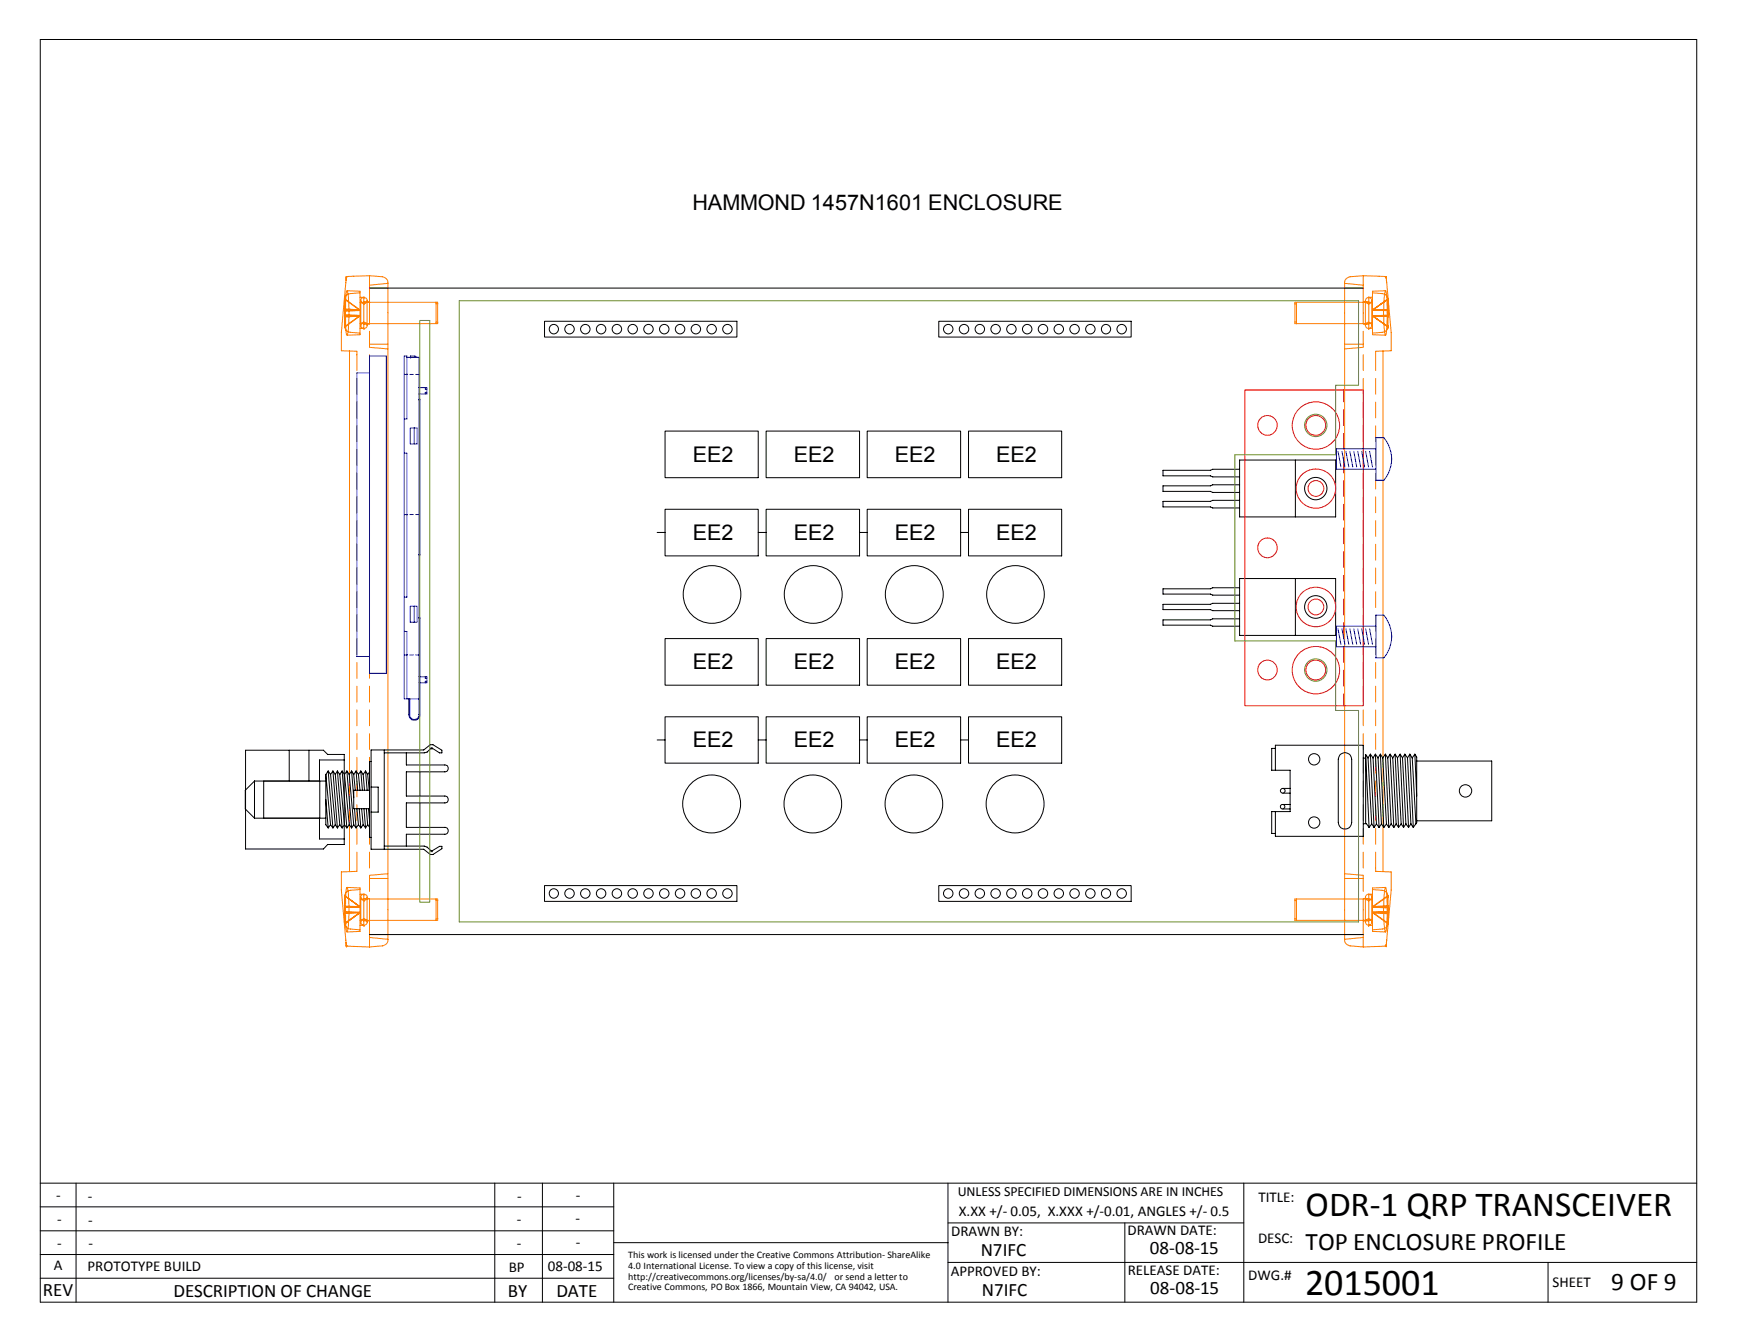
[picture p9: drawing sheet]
<svg xmlns="http://www.w3.org/2000/svg" width="279mm" height="216mm" viewBox="0 0 279 216" stroke-linecap="round" stroke-linejoin="round" font-family="sans-serif">
<g fill="none" stroke="#000" stroke-width=".16">
<path d="M6.5 6.3h266.4v203h-266.4zM199.4 74h15.4v9.1h-15.4zM199.4 75.4h-4.3l-.4 .2h-7.6v.9h7.6l.4 .2h4.3M199.4 77.9h-4.3l-.4 .2h-7.6v.9h7.6l.4 .2h4.3M208.4 74v9.1M199.4 80.4h-4.3l-.4 .2h-7.6v.9h7.6l.4 .2h4.3M6.5 197.9h92.2M6.5 194h92.2M6.5 190.2h266.4M12.2 190.2v19.1M79.6 190.2v19.1M87.2 190.2v19.1"/>
<path d="M98.7 190.2v19.1M98.7 199.8h53.8M152.5 196.6h47.6M152.5 190.2v19.1M180.9 196.6v12.7M200.1 190.2v19.1M6.5 205.5h92.2M6.5 201.7h92.2M152.5 202.9h120.4M249 202.9v6.4"/>
<circle cx="211.6" cy="78.5" r="1.8"/>
</g>
<path d="M223 44.5h.1M223 44.6h.1M223 44.5v.2z" fill="none" stroke="#ff7f00" stroke-width=".16"/>
<path d="M223 44.5v.2zM223 44.6h.1M223 45h.1" fill="none" stroke="#ff7f00" stroke-width=".16"/>
<path d="M223 152h.1M223 152.1h.1M223 151.8v.3z" fill="none" stroke="#ff7f00" stroke-width=".16"/>
<path d="M223 151.8v.3zM223 152h.1" fill="none" stroke="#ff7f00" stroke-width=".16"/>
<g fill="none" stroke="#ff7f00" stroke-width=".16">
<path d="M208.3 48.6h.2v.3h-.2zM208.3 51.8h.2v.2h-.2zM220.1 47.8h.1M220.1 52.8h.1M220.1 48.8h.1M220.1 51.8h.1M220.2 47.8h.1M220.2 52.8h.1M220.2 48.8h.1M220.2 51.8h.1M222.8 44.4l.2 .1zM220.1 143.8h.1"/>
<path d="M220.1 148.8h.1M220.1 144.7h.1M220.1 147.7h.1M220.2 143.8h.1M220.2 148.8h.1M220.2 144.7h.1M220.2 147.7h.1M222.8 152.1h.2z"/>
</g>
<path d="M223.3 48h.1M223.3 48.2h.1M223.3 48.1h.1M223.3 48v.2" fill="none" stroke="#ff7f00" stroke-width=".16"/>
<path d="M223.3 52.4h.1M223.3 52.5h.1M223.3 52.4v.1" fill="none" stroke="#ff7f00" stroke-width=".16"/>
<path d="M223.3 52.4h.1M223.3 52.5h.1M223.3 52.4v.1" fill="none" stroke="#ff7f00" stroke-width=".16"/>
<path d="M223.3 48.1h.1M223.3 48.3h.1M223.3 48.1v.2" fill="none" stroke="#ff7f00" stroke-width=".16"/>
<path d="M223.3 50.7h.1M223.3 50.8h.1M223.3 50.7v.1" fill="none" stroke="#ff7f00" stroke-width=".16"/>
<path d="M223.3 49.8h.1M223.3 49.9h.1M223.3 49.7h.1M223.3 49.7v.1M223.3 49.8v.1" fill="none" stroke="#ff7f00" stroke-width=".16"/>
<path d="M223.3 48h.1M223.3 48.2h.1M223.3 48.1h.1M223.3 48.3h.1M223.3 48v.3" fill="none" stroke="#ff7f00" stroke-width=".16"/>
<path d="M223.3 50.8h.1M223.3 50.9h.1M223.3 52.4h.1M223.3 52.6h.1M223.3 52.5h.1M223.3 50.7h.1M223.3 50.8v.1M223.3 52.4v.2" fill="none" stroke="#ff7f00" stroke-width=".16"/>
<path d="M223.3 52.4h.1M223.3 49.9h.1M223.3 50h.1M223.3 49.9v.1M208.3 144.5h.2v.3h-.2zM208.3 147.7h.2v.3h-.2zM223.3 145.6h.1M223.3 144h.1M223.3 144.1h.1M223.3 144v.1" fill="none" stroke="#ff7f00" stroke-width=".16"/>
<path d="M223.3 148.3h.1M223.3 148.5h.1M223.3 148.4h.1M223.3 148.3v.2" fill="none" stroke="#ff7f00" stroke-width=".16"/>
<path d="M223.3 144h.1M223.3 144.1h.1M223.3 144.2h.1M223.3 144v.2" fill="none" stroke="#ff7f00" stroke-width=".16"/>
<path d="M223.3 146.9h.1M223.3 148.5h.1" fill="none" stroke="#ff7f00" stroke-width=".16"/>
<path d="M223.3 145.8h.1" fill="none" stroke="#ff7f00" stroke-width=".16"/>
<g fill="none" stroke="#ff7f00" stroke-width=".16">
<path d="M208.3 48.9v2.9M216.3 45.6l3 .2M216.3 55.3h3M216.3 46.3h3M219.3 44.3l-2.1 .2a1.02 1.02 0 0 0-.9 1v105.5a1.02 1.02 0 0 0 .9 1.1l2.1 .1M219.3 44.3l3.5 .1M219.3 44.3v7.7M219.3 53.3v2.5M219.3 57v2.6M219.3 55.8l-3 .3M219.3 52.1h.9M219.3 48.5h.9"/>
<path d="M219.6 48.3l.2 .4 .3 .1M220.1 47.8l-.3 .1-.2 .4v4l.2 .4 .3 .1M220.1 51.8l-.3 .1-.2 .4M220.2 51.8l.4 .2v.3M220.2 47.8l.3 .1 .1 .3v4.3l-.1 .2-.3 .1M220.2 47.8v5M220.2 47.8h.6M220.2 52.8h.6M220.6 48.3v.3l-.4 .2M220.8 47.1l1.5 .1a1.05 1.05 0 0 1 1 .8M220.8 50.8l2.5 1.7a1.04 1.04 0 0 1-1 .9l-1.5 .2M220.8 48.6h-12.3v3.4h12.3"/>
<path d="M220.8 49.9h2.5M220.8 50.8h2.5M220.8 49.8h2.5l-2.5 .1M220.8 50.8h2.5h-2.5M220.8 50.8l2.5 1.8M220.8 49.9l2.5 .1M220.8 50.8l2.5 .1M222.5 56.4v83.7M222.5 56.4l-1.2 .1v3.1M222.8 46.7l.2 .5 .1 1.9v3.5l-.2 1.3-.2-.8-.2-2.3 .1-2.2zM222.9 46.7l-2.1 .1v7l2.1 .1M223 44.7l.8 8.8v2.9h-1.3"/>
<path d="M223.3 48.2v4.2M223.3 48.1l-2.5 1.8M223.3 48l-2.5 1.9M223.3 50.7l-2.5 .1M223.3 48l-2.5 1.8M223.3 49.7l-2.5 .1M219.3 60.8v2.6M219.3 64.6v2.6M219.3 68.5v2.5M219.3 72.3v2.5M219.3 76.1v2.5M219.3 79.9v2.5"/>
<path d="M221.3 60.8v2.6M221.3 64.6v2.6M221.3 68.5v2.5M221.3 72.3v2.5M221.3 76.1v2.5M221.3 79.9v2.5M219.3 83.7v2.5M219.3 87.5v2.5M219.3 91.3v2.6M219.3 95.1v2.6M219.3 98.9v2.5M221.3 83.7v2.5"/>
<path d="M221.3 87.5v2.5M221.3 91.3v2.6M221.3 95.1v2.6M221.3 98.9v2.5M219.3 102.7v2.5M219.3 106.5v2.6M219.3 110.3v2.6M219.3 114.1v2.6M219.3 117.9v2.6M221.3 102.7v2.5M221.3 106.5v2.6M221.3 110.3v2.6"/>
<path d="M221.3 114.1v2.6M221.3 117.9v2.6M219.3 121.8v2.5M219.3 125.6v2.5M219.3 129.4v2.5M219.3 133.2v2.5M219.3 137v2.5M221.3 137v3.1h1.2M221.3 121.8v2.5M221.3 125.6v2.5M221.3 129.4v2.5M221.3 133.2v2.5"/>
<path d="M55.7 152h.1M55.7 152.1h.1M55.7 151.8h.1M55.7 151.8v.3M208.3 144.8v2.9M216.3 140.5l3 .2M216.3 150.2h3M216.3 141.2h3M219.3 140.8v2.5M219.3 144.6v7.6M219.3 150.7l-3 .3M219.3 148h.9"/>
<path d="M219.3 144.4h.9M219.6 144.3l.2 .4h.3M220.1 143.8h-.3l-.2 .4v4.1l.2 .2 .3 .3M220.1 147.7l-.3 .1-.2 .4M220.2 147.7l.3 .1 .1 .4M220.2 143.8h.3l.1 .3v4.3l-.1 .2-.3 .2M220.2 143.8v5M220.2 143.8h.6M220.2 148.8h.6M220.6 144.3v.3l-.4 .1M220.8 143l1.5 .1a1.05 1.05 0 0 1 1 .9l-2.5 1.8M220.8 146.7l2.5 1.8a1.05 1.05 0 0 1-1 .9l-1.5 .1"/>
<path d="M220.8 144.5h-12.3v3.5h12.3M220.8 145.8h2.5M220.8 146.6h2.5M220.8 146.6l2.5 1.8M220.8 146.7h2.5M220.8 145.8l2.5 .2M220.8 146.7l2.5 .2M222.5 140.1l1.3 .1v2.9l-.8 8.7M222.8 152.1l-3.5 .1M222.8 142.7l.2 .4 .1 2v3.4l-.2 1.3-.2-.8-.2-2.3 .1-2.2zM222.9 142.7h-2.1v7l2.1 .1M223.3 148.3h.1"/>
<path d="M223.3 145.6h.1M223.3 145.8h.1M223.3 146h.1M223.3 144.1v4.2M223.3 144.1l-2.5 1.7M223.3 145.6l-2.5 .2M223.3 146.5l-2.5 .1"/>
</g>
<g fill="none" stroke="#000" stroke-width=".16">
<path d="M107 69.3h15v7.5h-15zM123.2 69.3h15.1v7.5h-15.1zM139.5 69.3h15v7.5h-15zM155.8 69.3h15v7.5h-15zM105.7 85.6h1.3M107 81.9h15v7.5h-15zM122 85.6h1.2M123.2 81.9h15.1v7.5h-15.1zM138.3 85.6h1.2M139.5 81.9h15v7.5h-15zM154.5 85.6h1.3M155.8 81.9h15v7.5h-15z"/>
<path d="M199.4 93h15.4v9.2h-15.4zM199.4 94.5h-4.3l-.4 .2h-7.6v.8h7.6l.4 .2h4.3M199.4 97h-4.3l-.4 .2h-7.6v.8h7.6l.4 .2h4.3M199.4 99.5h-4.3l-.4 .2h-7.6v.8h7.6l.4 .2h4.3M208.4 93v9.2M105.7 119h1.3M107 102.7h15v7.5h-15zM107 115.2h15v7.5h-15zM122 119h1.2M123.2 102.7h15.1v7.5h-15.1zM123.2 115.2h15.1v7.5h-15.1zM138.3 119h1.2"/>
<path d="M139.5 102.7h15v7.5h-15zM139.5 115.2h15v7.5h-15zM154.5 119h1.3M155.8 102.7h15v7.5h-15zM155.8 115.2h15v7.5h-15zM205.1 123.8v-4h14.2v14.7h-14.2v-4M205.1 120.3h-.5v3.5h2.9v6.7h-2.9v3.5h.5M206.3 130h1.2M206.3 129.3h1.2M206.3 127.5h1.2M206.3 126.7h1.2M215.5 121.4a1.09 1.09 0 0 1 1.2-.3 1.09 1.09 0 0 1 .7 .9v10.2a1.08 1.08 0 0 1-1.1 1.1 1.08 1.08 0 0 1-1-1.1v-10.2z"/>
<path d="M219.3 132.4h.5l.4 .6M219.3 121.9h.4M219.7 121.4l.5 11.6M220 121.8l-.3-.5v11.1M220 121.8l.6 10.7M220.4 121.2l.6 11.8M220.4 121.2l.5 .6M220.4 121.2l-.4 .6M220.6 132.5l.4 .5M220.6 132.5l-.4 .5M220.9 121.8l.5 10.7M221.2 121.2l.6 11.8"/>
<path d="M221.2 121.2l-.3 .6M221.2 121.2l.5 .6M221.4 132.5l.4 .5M221.4 132.5l-.4 .5M221.7 121.8l.5 10.7M222 121.2l.6 11.8M222 121.2l-.3 .6M222 121.2l.4 .6M222.2 132.5l.4 .5M222.2 132.5l-.4 .5M222.4 121.8l.6 10.7M222.8 121.2l.6 11.8"/>
<path d="M222.8 121.2l-.4 .6M222.8 121.2l.4 .6M223 132.5l.4 .5M223 132.5l-.4 .5M223.2 121.8l.6 10.7M223.6 121.2l.6 11.8M223.6 121.2l-.4 .6M223.6 121.2l.4 .6M223.8 132.5l.4 .5M223.8 132.5l-.4 .5M224 121.8l.6 10.7M224.4 121.2l.6 11.8"/>
<path d="M224.4 121.2l-.4 .6M224.4 121.2l.4 .6M224.6 132.5l.4 .5M224.6 132.5l-.4 .5M224.8 121.8l.6 10.7M225.2 121.2l.6 11.8M225.2 121.2l-.4 .6M225.2 121.2l.4 .6M225.4 132.5l.4 .5M225.4 132.5l-.4 .5M225.6 121.8l.5 10.7M226 121.2l.6 11.8"/>
<path d="M226 121.2l-.4 .6M226 121.2l.4 .6M226.1 132.5l.5 .5M226.1 132.5l-.3 .5M226.4 121.8l.5 10.7M226.8 121.2l.5 11.8M226.8 121.2l-.4 .6M226.8 121.2l.4 .6M226.9 132.5l.4 .5M226.9 132.5l-.3 .5M227.2 121.8l.6 10.7M227.6 121.2l.3 .5v10.5l-.6 .8"/>
<path d="M227.6 121.2l-.4 .6M227.6 121.2l.3 6.8M227.9 122.3h12v9.7h-12"/>
<circle cx="114.5" cy="95.6" r="4.6"/>
<circle cx="130.8" cy="95.6" r="4.6"/>
<circle cx="147.1" cy="95.6" r="4.6"/>
<circle cx="163.3" cy="95.6" r="4.6"/>
<circle cx="211.6" cy="97.6" r="1.81"/>
<circle cx="114.5" cy="129.2" r="4.7"/>
<circle cx="130.7" cy="129.2" r="4.6"/>
<circle cx="147" cy="129.2" r="4.6"/>
<circle cx="163.3" cy="129.2" r="4.7"/>
<circle cx="206.3" cy="129.7" r=".37"/>
<circle cx="206.3" cy="127.1" r=".38"/>
<circle cx="211.4" cy="132.2" r=".91"/>
<circle cx="211.4" cy="122.1" r=".91"/>
<circle cx="235.7" cy="127.1" r="1"/>
</g>
<g fill="none" stroke="#f00" stroke-width=".16">
<path d="M200.2 62.7h19.1v50.8h-19.1zM216.1 62.7v1.9M216.1 65.9v2.5M216.1 69.7v2.5M216.1 73.5v2.5M216.1 77.3v2.5M216.1 81.1v2.5M216.1 84.9v2.5M216.1 88.7v2.5M216.1 92.5v2.5M216.1 96.3v2.5M216.1 100.1v2.6"/>
<path d="M216.1 103.9v2.6M216.1 107.7v2.6M216.1 111.5v2"/>
<circle cx="203.9" cy="68.4" r="1.58"/>
<circle cx="211.6" cy="68.4" r="1.6"/>
<circle cx="211.7" cy="78.5" r="1.27"/>
<circle cx="211.7" cy="68.4" r="3.8"/>
<circle cx="211.7" cy="78.5" r="3.2"/>
<circle cx="203.9" cy="88.1" r="1.58"/>
<circle cx="211.7" cy="97.6" r="3.2"/>
<circle cx="211.7" cy="97.6" r="1.27"/>
<circle cx="203.9" cy="107.7" r="1.58"/>
<circle cx="211.6" cy="107.7" r="1.6"/>
<circle cx="211.7" cy="107.7" r="3.8"/>
</g>
<g fill="none" stroke="#6b8e23" stroke-width=".16">
<path d="M198.6 73.1h16.2M218.5 61.9v-13.6h-144.6v99.9M198.6 103h16.2M218.5 114.2v34"/>
<circle cx="211.6" cy="68.4" r="1.8"/>
<circle cx="211.6" cy="107.7" r="1.8"/>
</g>
<g fill="none" stroke="#00f" stroke-width=".16">
<path d="M65.4 57.4h2v57.5a.74 .74 0 0 1-.7 .8 .74 .74 0 0 1-.8-.8v-2.5M66 57.2h.1M66 57.4h.1M66 57.2v.2M66 57.2h.7l.4 .2M65 67.4h.4v-10.2h-.4v55.2h2.4M65 72.9h.4v23.1h-.4M65 60.2h.6M65.9 60.2h.6M66 68.8h1.1v2.6h-1.1zM66.6 68.8v2.6M66.8 60.2h.6"/>
<path d="M67.4 64.2h.1M67.4 62.3h1.3v1h-1.3M67.5 64.2h.1M67.5 64.2v25M68.4 62.3v.3h.3M68.7 63.1h-.3v.2M215.2 72.6l.5 2.5M215.9 72.6l.4 2.5M216.5 72.6l.5 2.5M217.1 72.6l.5 2.5M217.8 72.6l.4 2.5M218.4 72.6l.5 2.5"/>
<path d="M219 72.6l.5 2.5M219.7 72.6l.4 2.5M220.3 72.6l.5 2.5M221.3 70.4h1.3a5.3 5.3 0 0 1 0 6.8h-1.3zM221.3 72.1h-6.3v3.3h6.3M65 82.7h.6M65.9 82.7h.6M66 97.5h1.1v2.5h-1.1zM66.6 97.5v2.5M66.8 82.7h.6M67.4 89.2h.1M67.4 99.3h.1"/>
<path d="M67.5 89.2h.1M67.5 99.3h.1M67.5 99.3v15.6a.89 .89 0 0 1-.9 .9 .89 .89 0 0 1-.9-.9v-2.5M221.3 98.9h1.3a5.3 5.3 0 0 1 0 6.8h-1.3zM65 101.5h.4v10.9M65 105.3h.6M65.9 105.3h.6M66.8 105.3h.6M67.4 108.8h1.3v1h-1.3M68.4 108.8v.3h.3M68.7 109.5h-.3v.3M215.2 101.1l.5 2.5"/>
<path d="M215.9 101.1l.4 2.5M216.5 101.1l.5 2.5M217.1 101.1l.5 2.5M217.8 101.1l.4 2.5M218.4 101.1l.5 2.5M219 101.1l.5 2.5M219.7 101.1l.4 2.5M220.3 101.1l.5 2.5M221.3 100.7h-6.3v3.3h6.3"/>
</g>
<path d="M55.7 151.5h.1M55.7 151.6h.1M55.7 151.5v.1M55.7 151.8h.1M55.7 152h.1M55.7 152.1h.1M55.7 151.8v.3" fill="none" stroke="#ff7f00" stroke-width=".16"/>
<path d="M55.7 44.5h.1M55.7 44.7h.1M55.7 44.6h.1M55.7 44.5v.2" fill="none" stroke="#ff7f00" stroke-width=".16"/>
<path d="M55.7 44.5h.1M55.7 44.7h.1M55.7 44.6h.1M55.7 44.5v.2" fill="none" stroke="#ff7f00" stroke-width=".16"/>
<g fill="none" stroke="#ff7f00" stroke-width=".16">
<path d="M55.7 44.4l.2 .1zM58.5 52.8h.1M58.5 47.8h.1M58.5 51.8h.1M58.5 48.8h.1M58.6 52.8h.1M58.6 47.8h.1M58.6 51.8h.1M58.6 48.8h.1M55.4 146.7h.1M55.4 146.6h.1M55.4 144h.1"/>
<path d="M55.4 145.8h.1M55.4 144v.2l.1-.2M55.4 148.3l.1 .2zM55.4 148.5h.1M55.5 146.7h.1M55.5 146.6h.1M55.5 144h.1M55.5 145.8h.1M55.7 152.1h.2zM58.5 148.8h.1M58.5 143.8h.1M58.5 147.7h.1"/>
<path d="M58.5 144.7h.1M58.6 148.8h.1M58.6 143.8h.1M58.6 147.7h.1M58.6 144.7h.1M70.1 144.5h.3v.3h-.3zM70.1 147.7h.3v.3h-.3z"/>
</g>
<path d="M55.4 148.3l.1 .2z" fill="none" stroke="#ff7f00" stroke-width=".16"/>
<path d="M55.4 145.8h.1M55.5 145.8h.1" fill="none" stroke="#ff7f00" stroke-width=".16"/>
<path d="M55.4 144h.1M55.4 146.7h.1M55.5 144h.1M55.5 146.7h.1" fill="none" stroke="#ff7f00" stroke-width=".16"/>
<path d="M55.4 146.7h.1M55.5 146.7h.1" fill="none" stroke="#ff7f00" stroke-width=".16"/>
<path d="M55.4 146.7h.1M55.4 146.6h.1M55.4 146.6v.1M55.4 146.8h.1" fill="none" stroke="#ff7f00" stroke-width=".16"/>
<g fill="none" stroke="#ff7f00" stroke-width=".16">
<path d="M55.4 50.9h.1M55.4 52.4l.1 .2zM55.4 52.5h.1M70.1 48.6h.3v.3h-.3zM70.1 51.8h.3v.2h-.3zM55.4 146.6h.1M55.4 145.8h.1M55.4 145.9h.1M55.4 144.1h.1M55.4 144.2h.1M55.4 144l.1 .2zM55.4 145.7h.1"/>
<path d="M55.4 145.8v.1M55.4 148.3l.1 .2zM55.4 148.3h.1M55.4 148.5h.1M55.4 144h.1M55.5 146.6h.1M55.5 145.9h.1"/>
</g>
<path d="M55.4 48.1h.1M55.4 48.2h.1M55.4 50h.1M55.4 50.6h.1M55.4 48h.1M55.4 48v.3l.1-.3M55.4 49.7h.1M55.4 52.3l.1 .2zM55.4 52.5h.1M55.5 50h.1M55.5 50.6h.1M55.5 48h.1" fill="none" stroke="#ff7f00" stroke-width=".16"/>
<g fill="none" stroke="#ff7f00" stroke-width=".16">
<path d="M55.4 50.7h.1M55.4 50.8h.1M55.4 48.2h.1M55.4 48.3h.1M55.4 50.9h.1M55.4 50.6h.1M55.4 52.6a1.05 1.05 0 0 0 .9 .8l1.6 .2M55.4 48.2l.1 2.4 2.4 .1M55.4 50.6v1.8M55.4 50.8h2.5M55.4 50.7h2.5M55.4 49.9h2.5"/>
<path d="M55.4 49.8h2.5M55.5 50.8h.1M55.5 48.1l2.4 1.8M55.5 48l2.4 1.8M55.7 44.7v.3zM55.7 45l-.8 8.5v2.9h1.3M55.8 46.7l.2 .6 .1 2.2-.1 3.4-.2 1-.1-.2-.1-.7-.1-1.9 .1-2.9zM55.8 46.7l2.1 .1v7l-2.1 .1M56.2 56.4v83.7M56.2 56.4l1.2 .1v3.1M57.9 49.9l-2.4 .1-.1 .2 .1 .8 2.4-.2M57.9 47.1l-1.6 .1a1.05 1.05 0 0 0-.9 .8"/>
<path d="M57.9 49.8l-2.4-.1-.1 .3M57.9 52.8h.6M57.9 47.8h.6M57.9 48.6h12.2v3.4h-12.2M57.9 50.7l-2.4 1.8M57.9 50.8l-2.4 1.8M58 48.3l.2 .4 .3 .1M58.5 51.8l-.3 .1-.2 .4M58.5 47.8l-.3 .1-.2 .3v4.3l.2 .2 .3 .1M58.5 47.8v5M58.5 48.5h.9M58.5 52.1h.9"/>
<path d="M58.6 47.8l.3 .1 .2 .3v4.3l-.2 .2-.3 .1M58.6 51.8l.3 .1 .2 .4M59.1 48.3l-.2 .4-.3 .1M59.4 44.3l2.1 .2a1.02 1.02 0 0 1 .9 1v105.5a1.02 1.02 0 0 1-.9 1.1l-2.1 .1M59.4 44.3l-3.5 .1M59.4 44.3v7.7M59.4 53.3v2.5M59.4 57v2.6M59.4 55.8l3 .3M59.4 46.3h3M59.4 55.3h3M62.4 45.6l-3 .2"/>
<path d="M70.4 48.9v2.9M57.4 60.8v2.6M57.4 64.6v2.6M57.4 68.5v2.5M57.4 72.3v2.5M57.4 76.1v2.5M57.4 79.9v2.5M59.4 60.8v2.6M59.4 64.6v2.6M59.4 68.5v2.5M59.4 72.3v2.5M59.4 76.1v2.5"/>
<path d="M59.4 79.9v2.5M57.4 83.7v2.5M57.4 87.5v2.5M57.4 91.3v2.6M57.4 95.1v2.6M57.4 98.9v2.5M59.4 83.7v2.5M59.4 87.5v2.5M59.4 91.3v2.6M59.4 95.1v2.6M59.4 98.9v2.5M57.4 102.7v2.5"/>
<path d="M57.4 106.5v2.6M57.4 110.3v2.6M57.4 114.1v2.6M57.4 117.9v2.6M59.4 102.7v2.5M59.4 106.5v2.6M59.4 110.3v2.6M59.4 114.1v2.6M59.4 117.9v2.6M57.4 137v3.1h-1.2M57.4 121.8v2.5M57.4 125.6v2.5"/>
<path d="M57.4 129.4v2.5M57.4 133.2v2.5M59.4 121.8v2.5M59.4 125.6v2.5M59.4 129.4v2.5M59.4 133.2v2.5M59.4 137v2.5M55.4 148.5a1.05 1.05 0 0 0 .9 .9l1.6 .1M55.4 144.2v1.6M55.4 146.7h2.5M55.4 145.8h2.5M55.5 145.8v.8l2.4 .1"/>
<path d="M55.5 145.8v.9h2.4M55.5 144l2.4 1.8M55.5 145.8h2.4M55.7 151.6v.2zM55.8 142.7l.2 .6 .1 2.1-.1 3.4-.2 1-.1-.2-.1-.6-.1-2 .1-2.9zM55.8 142.7h2.1v7l-2.1 .1M55.9 152.1l3.5 .1M56.2 140.1l-1.3 .1v2.9l.8 8.5M57.9 143l-1.6 .1a1.04 1.04 0 0 0-.9 .9M57.9 145.8l-2.4-.1-.1 .2 .1 .7 2.4 .1M57.9 145.8l-2.4 .1-.1 .2 .1 .7 2.4-.1M57.9 146.7h-2.5v1.6"/>
<path d="M57.9 148.8h.6M57.9 143.8h.6M57.9 144.5h12.2v3.5h-12.2M57.9 146.7l-2.4 1.8M57.9 146.7l-2.4 1.8 2.4-1.8M57.9 145.8h-2.4M58 144.3l.2 .4h.3M58.5 147.7l-.3 .1-.2 .4M58.5 143.8h-.3l-.2 .3v4.3l.2 .2 .3 .2M58.5 143.8v5M58.5 144.4h.9M58.5 148h.9"/>
<path d="M58.6 143.8h.3l.2 .3v4.3l-.2 .2-.3 .2M58.6 147.7l.3 .1 .2 .4M59.1 144.3l-.2 .4h-.3M59.4 140.8v2.5M59.4 144.6v7.6M59.4 150.7l3 .3M59.4 141.2h3M59.4 150.2h3M62.4 140.5l-3 .2M70.4 144.8v2.9"/>
</g>
<g fill="none" stroke="#000" stroke-width=".16">
<path d="M59.4 46.3h159.9M87.6 51.6h30.9v2.6h-30.9zM151 51.6h30.9v2.6h-30.9zM39.5 120.6h12.5l.7 .7h2.7v14.5h-2.7l-.7 .7h-12.5zM40.9 125.6l-1.4 1.4v3l1.4 1.5M40.9 125.6v5.9M40.9 131.5h11.5M40.9 125.6h11.5M42.4 125.6v5.9M46.5 120.6v5M49.7 120.6v5M51.4 131.5v3.4h4"/>
<path d="M51.4 125.6v5.9M52.4 124.5v8.1l.4 .5M52.4 128.5l.4 4.6M52.4 124.5l.8 8.1M52.8 124l-.4 .5M52.8 124l.4 .5M52.8 124l.8 9.1M53.2 132.6l-.4 .5M53.2 124.5l.7 8.1M53.2 132.6l.4 .5M53.6 124l-.4 .5M53.6 124l.3 .5"/>
<path d="M53.6 124l.7 9.1M53.9 124.5l.8 8.1M53.9 132.6l.4 .5M53.9 132.6l-.3 .5M54.3 124l-.4 .5M54.3 124l.4 .5M54.3 124l.7 9.1M54.7 124.5l.7 8.1M54.7 132.6l.3 .5M54.7 132.6l-.4 .5M55 124l-.3 .5M55 124l.4 .5"/>
<path d="M55 124l.8 9.1M55.4 122.2h-4v3.4M55.4 132.6l.4 .5M55.4 124.5l.8 8.1M55.4 132.6l-.4 .5M55.8 124l-.4 .5M55.8 124l.4 .5M55.8 124l.8 9.1M56.2 132.6l-.4 .5M56.2 132.6l.4 .5M56.2 124.5l.7 8.1M56.6 124l-.4 .5"/>
<path d="M56.6 124l.3 .5M56.6 124l.3 4.2M56.9 132.6l-.3 .5M56.9 132.6l.4 .5M56.9 124.5l.2 2.5M57 130l.3 3.1M57.3 124l-.4 .5M57.3 124l.4 .5M57.3 124l.2 3M57.4 130l.3 2.6M57.7 132.6l-.4 .5M57.7 132.6l.3 .5"/>
<path d="M57.7 124.5l.2 2.5M57.8 130l.2 3.1M58 124l-.3 .5M58 124l.4 .5M58 124l.3 3M58.2 130l.2 2.6M58.4 132.6l-.4 .5M58.4 132.6l.4 .5M58.4 124.5l.2 2.5M58.5 130l.3 3.1M58.8 124l-.4 .5M58.8 124l.3 .5"/>
<path d="M58.8 124l.3 3M58.9 130l.2 2.6M59.1 132.6l-.3 .5M59.1 124.5l.3 2.5M59.1 132.6l.3 .4M59.3 130l.1 1.8M59.4 127h-2.5v3h2.5M59.4 124.1l-.3 .4M59.7 122.4h-.3v12.2h.3M59.7 126.5h1.1v4.1h-1.1M61.8 136h6.4l.5 .2 .6 .6M61.8 120.6v15.9"/>
<path d="M65.4 121v2h6.1a.55 .55 0 0 1 .6 .5 .55 .55 0 0 1-.6 .6h-6.1v3.9h6.1a.55 .55 0 0 1 .6 .5 .55 .55 0 0 1-.6 .6h-6.1v3.9h6.1a.55 .55 0 0 1 .6 .6 .55 .55 0 0 1-.6 .5h-6.1v1.9M67.5 124.1v3.9M67.5 129.1v3.9M69.3 136.8h.1M69.3 120.3h.1M69.3 136.8h.2M69.3 120.3h.2M69.3 120.3l-.6 .6-.5 .1h-6.4M69.5 136.8h.1M69.5 120.3h.1M69.5 120.3l1.2 .7h.4v-.4l-1.5-.9h-.4l-1 .9h-8.5v15.9h8.5l1 .9h.4l1.5-1v-.3h-.4l-1.2 .7M59.4 150.2h159.9"/>
<path d="M87.6 142.4h30.9v2.5h-30.9zM151 142.4h30.9v2.5h-30.9z"/>
<circle cx="89.1" cy="52.9" r=".75"/>
<circle cx="91.6" cy="52.9" r=".76"/>
<circle cx="94.2" cy="52.9" r=".76"/>
<circle cx="96.7" cy="52.9" r=".76"/>
<circle cx="99.2" cy="52.9" r=".76"/>
<circle cx="101.8" cy="52.9" r=".76"/>
<circle cx="104.3" cy="52.9" r=".76"/>
<circle cx="106.9" cy="52.9" r=".76"/>
<circle cx="109.4" cy="52.9" r=".76"/>
<circle cx="111.9" cy="52.9" r=".76"/>
<circle cx="114.5" cy="52.9" r=".76"/>
<circle cx="117" cy="52.9" r=".76"/>
<circle cx="152.5" cy="52.9" r=".76"/>
<circle cx="155.1" cy="52.9" r=".76"/>
<circle cx="157.6" cy="52.9" r=".76"/>
<circle cx="160.2" cy="52.9" r=".76"/>
<circle cx="162.7" cy="52.9" r=".76"/>
<circle cx="165.2" cy="52.9" r=".76"/>
<circle cx="167.8" cy="52.9" r=".76"/>
<circle cx="170.3" cy="52.9" r=".76"/>
<circle cx="172.9" cy="52.9" r=".76"/>
<circle cx="175.4" cy="52.9" r=".76"/>
<circle cx="177.9" cy="52.9" r=".75"/>
<circle cx="180.4" cy="52.9" r=".76"/>
<circle cx="89.1" cy="143.6" r=".75"/>
<circle cx="91.6" cy="143.6" r=".76"/>
<circle cx="94.2" cy="143.6" r=".76"/>
<circle cx="96.7" cy="143.6" r=".76"/>
<circle cx="99.2" cy="143.6" r=".76"/>
<circle cx="101.8" cy="143.6" r=".76"/>
<circle cx="104.3" cy="143.6" r=".76"/>
<circle cx="106.9" cy="143.6" r=".76"/>
<circle cx="109.4" cy="143.6" r=".76"/>
<circle cx="111.9" cy="143.6" r=".76"/>
<circle cx="114.5" cy="143.6" r=".76"/>
<circle cx="117" cy="143.6" r=".76"/>
<circle cx="152.5" cy="143.6" r=".76"/>
<circle cx="155.1" cy="143.6" r=".76"/>
<circle cx="157.6" cy="143.6" r=".76"/>
<circle cx="160.2" cy="143.6" r=".76"/>
<circle cx="162.7" cy="143.6" r=".76"/>
<circle cx="165.2" cy="143.6" r=".76"/>
<circle cx="167.8" cy="143.6" r=".76"/>
<circle cx="170.3" cy="143.6" r=".76"/>
<circle cx="172.9" cy="143.6" r=".76"/>
<circle cx="175.4" cy="143.6" r=".76"/>
<circle cx="177.9" cy="143.6" r=".75"/>
<circle cx="180.4" cy="143.6" r=".76"/>
</g>
<path d="M67.5 51.5h1.6v93.5h-1.6zM198.6 73.1v29.9M218.5 61.9h-3.7v11.2M214.8 103v11.2h3.7M73.9 148.2h144.6" fill="none" stroke="#6b8e23" stroke-width=".16"/>
<path d="M59.4 57.2h2.7v51h-2.7zM59.4 59.9h-2v45.6h2" fill="none" stroke="#00f" stroke-width=".16"/>
<text font-size="6.1" x="209.9" y="208.1">2015001</text>
<text font-size="5.7" x="210" y="195.5">ODR-1 QRP TRANSCEIVER</text>
<g font-size="4.1">
<text x="210" y="200.9">TOP ENCLOSURE PROFILE</text>
<text x="259.2" y="207.4">9 OF 9</text>
</g>
<g font-size="3.5">
<text x="111.4" y="33.7">HAMMOND 1457N1601 ENCLOSURE</text>
<text x="111.4" y="74.3">EE2</text>
<text x="127.7" y="74.3">EE2</text>
<text x="143.9" y="74.3">EE2</text>
<text x="160.2" y="74.3">EE2</text>
<text x="111.4" y="86.8">EE2</text>
<text x="127.7" y="86.8">EE2</text>
<text x="143.9" y="86.8">EE2</text>
<text x="160.2" y="86.8">EE2</text>
<text x="111.4" y="107.6">EE2</text>
<text x="127.7" y="107.6">EE2</text>
<text x="143.9" y="107.6">EE2</text>
<text x="160.2" y="107.6">EE2</text>
<text x="111.4" y="120.1">EE2</text>
<text x="127.7" y="120.1">EE2</text>
<text x="143.9" y="120.1">EE2</text>
<text x="160.2" y="120.1">EE2</text>
</g>
<g font-size="3">
<text x="157.8" y="201.9">N7IFC</text>
<text x="185" y="201.6">08-08-15</text>
<text x="6.9" y="208.4">REV</text>
<text x="27.9" y="208.5">DESCRIPTION OF CHANGE</text>
<text x="81.7" y="208.4">BY</text>
<text x="89.5" y="208.4">DATE</text>
<text x="157.9" y="208.3">N7IFC</text>
<text x="185" y="208">08-08-15</text>
</g>
<g font-size="2.4">
<text x="9" y="192.9">-</text>
<text x="9.2" y="196.8">-</text>
<text x="14.1" y="193">-</text>
<text x="14.2" y="196.9">-</text>
<text x="83.1" y="196.8">-</text>
<text x="83.2" y="193">-</text>
<text x="92.6" y="196.6">-</text>
<text x="92.6" y="192.9">-</text>
<text x="154.2" y="195.5">X.XX +/- 0.05, X.XXX +/-0.01, ANGLES +/- 0.5</text>
<text x="202.4" y="193.2">TITLE:</text>
<text x="9.2" y="200.6">-</text>
<text x="14.2" y="200.7">-</text>
<text x="83.1" y="200.7">-</text>
<text x="92.6" y="200.5">-</text>
<text x="153" y="198.8">DRAWN BY:</text>
<text x="181.4" y="198.6">DRAWN DATE:</text>
<text x="202.4" y="199.8">DESC:</text>
<text x="8.6" y="204.2">A</text>
<text x="14.1" y="204.3">PROTOTYPE BUILD</text>
<text x="81.8" y="204.5">BP</text>
<text x="88.1" y="204.3">08-08-15</text>
<text x="153" y="205.1">APPROVED BY:</text>
<text x="181.4" y="204.9">RELEASE DATE:</text>
<text x="200.8" y="205.7">DWG.#</text>
<text x="249.7" y="206.9">SHEET</text>
</g>
<text font-size="2.2" x="154.1" y="192.3">UNLESS SPECIFIED DIMENSIONS ARE IN INCHES</text>
<g font-size="1.6">
<text x="101" y="202.3">This work is licensed under the Creative Commons Attribution- ShareAlike</text>
<text x="101" y="204">4.0 International License. To view a copy of this license, visit</text>
<text x="101" y="205.7">http://creativecommons.org/licenses/by-sa/4.0/</text>
<text x="101" y="207.4">Creative Commons, PO Box 1866, Mountain View, CA 94042, USA.</text>
<text x="134.2" y="205.7">or send a letter to</text>
</g>
</svg>
